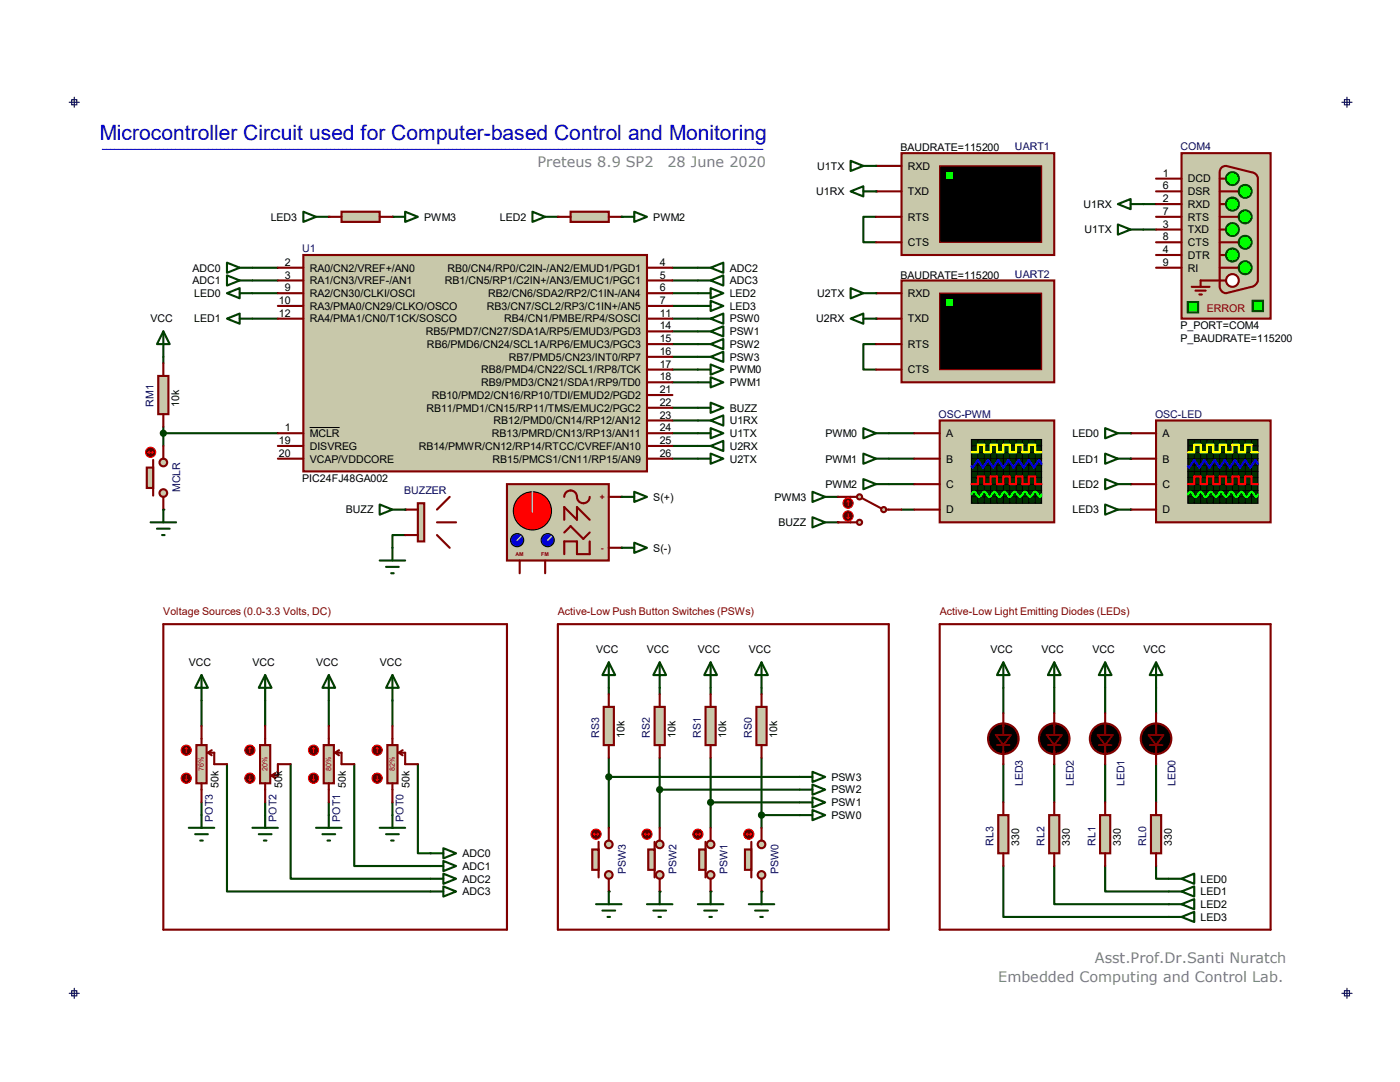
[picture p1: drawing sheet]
<svg xmlns="http://www.w3.org/2000/svg" width="279mm" height="216mm" viewBox="0 0 279 216" stroke-linecap="round" stroke-linejoin="round" font-family="sans-serif">
<g fill="none" stroke="#004000" stroke-width=".42">
<path d="M50.4 58.5h5.1M134.2 58.5h5.1M50.4 63.6h5.1M134.2 61h5.1M200.2 137.2v5.1M210.4 137.2v5.1M220.6 137.2v5.1M230.7 137.2v5.1M200.2 152.5v7.6M210.4 152.5v7.6M220.6 152.5v7.6M230.7 152.5v7.6"/>
<path d="M200.2 172.8v10.2h33.1M210.4 172.8v7.6h22.9M220.6 172.8v5.1h12.7M230.7 172.8v2.5h2.6"/>
</g>
<circle cx="152" cy="177.9" r=".21" fill="#004000"/>
<path d="M152 137.2v1.3" fill="none" stroke="#004000" stroke-width=".42"/>
<circle cx="141.8" cy="177.9" r=".21" fill="#004000"/>
<path d="M141.8 137.2v1.3" fill="none" stroke="#004000" stroke-width=".42"/>
<circle cx="131.7" cy="177.9" r=".21" fill="#004000"/>
<path d="M131.7 137.2v1.3" fill="none" stroke="#004000" stroke-width=".42"/>
<circle cx="121.5" cy="177.9" r=".21" fill="#004000"/>
<g fill="none" stroke="#004000" stroke-width=".42">
<path d="M174.8 43.3h-2.5v5h2.5M134.2 63.6h5.1M134.2 66.1h5.1M134.2 68.7h5.1M134.2 71.2h5.1M134.2 86.4h5.1M134.2 83.9h5.1M121.5 137.2v1.3M121.5 151.2v14M121.5 155h38.1M131.7 151.2v14M131.7 157.6h27.9"/>
<path d="M141.8 151.2v14M152 151.2v14M141.8 160.1h17.8M152 162.6h7.6"/>
</g>
<g fill="#004000">
<circle cx="174.8" cy="38.2" r=".21"/>
<circle cx="225.6" cy="86.4" r=".21"/>
<circle cx="225.6" cy="91.5" r=".21"/>
<circle cx="225.6" cy="96.6" r=".21"/>
<circle cx="225.6" cy="101.7" r=".21"/>
</g>
<path d="M174.8 68.7h-2.5v5h2.5" fill="none" stroke="#004000" stroke-width=".42"/>
<g fill="#004000">
<circle cx="174.8" cy="58.5" r=".21"/>
<circle cx="174.8" cy="63.6" r=".21"/>
</g>
<path d="M134.2 76.3h5.1M134.2 73.7h5.1M134.2 91.5h5.1M134.2 89h5.1M134.2 81.4h5.1M177.4 91.5h5.1M177.4 86.4h5.1M177.4 96.6h5.1" fill="none" stroke="#004000" stroke-width=".42"/>
<g fill="#004000">
<circle cx="111.3" cy="43.3" r=".21"/>
<circle cx="124" cy="43.3" r=".21"/>
<circle cx="65.6" cy="43.3" r=".21"/>
<circle cx="78.3" cy="43.3" r=".21"/>
</g>
<path d="M50.4 53.4h5.1M50.4 56h5.1M134.2 53.4h5.1M134.2 56h5.1" fill="none" stroke="#004000" stroke-width=".42"/>
<circle cx="32.6" cy="101.7" r=".21" fill="#004000"/>
<path d="M32.6 71.2v1.3M32.6 85.2v3.8M32.6 86.4h22.9M179.9 101.7h2.6" fill="none" stroke="#004000" stroke-width=".42"/>
<g fill="#004000">
<circle cx="167.2" cy="99.1" r=".21"/>
<circle cx="167.2" cy="104.2" r=".21"/>
</g>
<path d="M228.2 45.8h2.5M228.2 40.7h2.5" fill="none" stroke="#004000" stroke-width=".42"/>
<g fill="#004000">
<circle cx="174.8" cy="33.1" r=".21"/>
<circle cx="80.9" cy="101.7" r=".21"/>
</g>
<g fill="none" stroke="#004000" stroke-width=".42">
<path d="M80.9 106.8h-2.6v2.5M40.2 139.8v5.1M52.9 139.8v5.1M65.6 139.8v5.1M78.3 139.8v5.1M45.3 152.5v25.4h40.6M58 152.5v22.8h27.9M70.7 152.5v20.3h15.2M83.4 152.5v17.8h2.5M40.2 160.1v2.5M52.9 160.1v2.5M65.6 160.1v2.5"/>
<path d="M78.3 160.1v2.5"/>
</g>
<g fill="#004000">
<circle cx="124" cy="99.1" r=".21"/>
<circle cx="124" cy="109.3" r=".21"/>
</g>
<path d="M60.5 50.9h68.6v43.2h-68.6z" fill="#c8c8aa" stroke="#800000" stroke-width=".42"/>
<g fill="none" stroke="#800000" stroke-width=".42">
<path d="M55.5 53.4h5M55.5 56h5M55.5 58.5h5M129.1 53.4h5.1M129.1 56h5.1M129.1 58.5h5.1M55.5 61h5M55.5 63.6h5M129.1 61h5.1M129.1 63.6h5.1M129.1 68.7h5.1M129.1 71.2h5.1"/>
<path d="M129.1 73.7h5.1M129.1 76.3h5.1M129.1 78.8h5.1M129.1 66.1h5.1M55.5 86.4h5M55.5 91.5h5M55.5 89h5M129.1 86.4h5.1M129.1 91.5h5.1M129.1 89h5.1M129.1 81.4h5.1M129.1 83.9h5.1"/>
<path d="M230.7 142.3v4.3M230.7 148.7v3.8"/>
</g>
<path d="M61.8 85.3h6" fill="none" stroke="#000" stroke-width=".2"/>
<circle cx="230.7" cy="147.4" r="3" fill="#000" stroke="#800000" stroke-width=".42"/>
<path d="M229.4 148.7h2.6" fill="none" stroke="#800000" stroke-width=".38"/>
<path d="M229.7 147.4h2M230.2 146.9h1v1h-1zM230.7 146.4v2" fill="none" stroke="#000040" stroke-width=".21"/>
<path d="M229.2 146.6h3l-1.5 2.1z" fill="#000" stroke="#800000" stroke-width=".38"/>
<path d="M229.7 162.6h2v7.7h-2z" fill="#c8c8aa" stroke="#800000" stroke-width=".42"/>
<path d="M220.6 142.3v4.3M220.6 148.7v3.8M230.7 160.1v2.5M230.7 170.3v2.5" fill="none" stroke="#800000" stroke-width=".42"/>
<path d="M233.3 175.3h2.5M235.8 175.3l2.5-1v2.1z" fill="none" stroke="#004000" stroke-width=".42"/>
<circle cx="220.6" cy="147.4" r="3" fill="#000" stroke="#800000" stroke-width=".42"/>
<path d="M219.3 148.7h2.5" fill="none" stroke="#800000" stroke-width=".38"/>
<path d="M219.5 147.4h2.1M220 146.9h1.1v1h-1.1zM220.6 146.4v2" fill="none" stroke="#000040" stroke-width=".21"/>
<path d="M219 146.6h3.1l-1.5 2.1z" fill="#000" stroke="#800000" stroke-width=".38"/>
<path d="M219.5 162.6h2.1v7.7h-2.1z" fill="#c8c8aa" stroke="#800000" stroke-width=".42"/>
<path d="M210.4 142.3v4.3M210.4 148.7v3.8M220.6 160.1v2.5M220.6 170.3v2.5" fill="none" stroke="#800000" stroke-width=".42"/>
<path d="M233.3 177.9h2.5M235.8 177.9l2.5-1v2z" fill="none" stroke="#004000" stroke-width=".42"/>
<circle cx="210.4" cy="147.4" r="3" fill="#000" stroke="#800000" stroke-width=".42"/>
<path d="M209.1 148.7h2.6" fill="none" stroke="#800000" stroke-width=".38"/>
<path d="M209.4 147.4h2M209.9 146.9h1v1h-1zM210.4 146.4v2" fill="none" stroke="#000040" stroke-width=".21"/>
<path d="M208.9 146.6h3l-1.5 2.1z" fill="#000" stroke="#800000" stroke-width=".38"/>
<path d="M209.4 162.6h2v7.7h-2z" fill="#c8c8aa" stroke="#800000" stroke-width=".42"/>
<path d="M200.2 142.3v4.3M200.2 148.7v3.8M210.4 160.1v2.5M210.4 170.3v2.5" fill="none" stroke="#800000" stroke-width=".42"/>
<circle cx="200.2" cy="147.4" r="3" fill="#000" stroke="#800000" stroke-width=".42"/>
<path d="M199 148.7h2.5" fill="none" stroke="#800000" stroke-width=".38"/>
<path d="M199.2 147.4h2.1M199.7 146.9h1v1h-1zM200.2 146.4v2" fill="none" stroke="#000040" stroke-width=".21"/>
<path d="M198.7 146.6h3.1l-1.6 2.1z" fill="#000" stroke="#800000" stroke-width=".38"/>
<path d="M199.2 162.6h2.1v7.7h-2.1z" fill="#c8c8aa" stroke="#800000" stroke-width=".42"/>
<path d="M200.2 160.1v2.5M200.2 170.3v2.5" fill="none" stroke="#800000" stroke-width=".42"/>
<g fill="none" stroke="#004000" stroke-width=".42">
<path d="M45.3 58.5l2.5-1v2zM47.8 58.5h2.6M139.3 58.5h2.5M141.8 57.5l2.6 1-2.6 1zM45.3 63.6l2.5-1v2zM47.8 63.6h2.6M139.3 61h2.5M141.8 60l2.6 1-2.6 1.1zM200.2 132.2l1.3 2.5h-2.5zM200.2 132.2v5M210.4 132.2l1.3 2.5h-2.6zM210.4 132.2v5"/>
<path d="M220.6 132.2l1.2 2.5h-2.5zM220.6 132.2v5M230.7 132.2l1.3 2.5h-2.6zM230.7 132.2v5M233.3 180.4h2.5M233.3 183h2.5M235.8 180.4l2.5-1v2zM235.8 183l2.5-1.1v2.1z"/>
</g>
<g fill="#c8c8aa" stroke="#800000" stroke-width=".42">
<circle cx="152" cy="168.5" r=".76"/>
<circle cx="152" cy="174.6" r=".76"/>
</g>
<path d="M149.9 168v7.1" fill="none" stroke="#800000" stroke-width=".42"/>
<path d="M148.7 169.5h1.2v4.1h-1.2z" fill="#c8c8aa" stroke="#800000" stroke-width=".42"/>
<path d="M152 165.2v2.5M152 175.3v2.6" fill="none" stroke="#800000" stroke-width=".42"/>
<circle cx="149.4" cy="166.5" r="1.02" fill="#400000" stroke="#f00" stroke-width=".21"/>
<path d="M148.9 166.5h1M148.9 166.5l.3 .2M149.2 166.2l-.3 .3M149.7 166.2l.2 .3M149.9 166.5l-.2 .2" fill="none" stroke="#f00" stroke-width=".21"/>
<path d="M151 141.1h2v7.6h-2z" fill="#c8c8aa" stroke="#800000" stroke-width=".42"/>
<path d="M152 138.5v2.6M152 148.7v2.5" fill="none" stroke="#800000" stroke-width=".42"/>
<path d="M152 132.2l1.2 2.5h-2.5zM152 132.2v5M152 177.9v2.5M149.4 180.4h5.1M150.7 181.7h2.5M151.7 183h.5" fill="none" stroke="#004000" stroke-width=".42"/>
<g fill="#c8c8aa" stroke="#800000" stroke-width=".42">
<circle cx="141.8" cy="168.5" r=".76"/>
<circle cx="141.8" cy="174.6" r=".76"/>
</g>
<path d="M140.8 168v7.1" fill="none" stroke="#800000" stroke-width=".42"/>
<path d="M139.5 169.5h1.3v4.1h-1.3z" fill="#c8c8aa" stroke="#800000" stroke-width=".42"/>
<path d="M141.8 165.2v2.5M141.8 175.3v2.6" fill="none" stroke="#800000" stroke-width=".42"/>
<circle cx="139.3" cy="166.5" r="1.02" fill="#400000" stroke="#f00" stroke-width=".21"/>
<path d="M138.8 166.5h1M138.8 166.5l.2 .2M139 166.2l-.2 .3M139.5 166.2l.3 .3M139.8 166.5l-.3 .2" fill="none" stroke="#f00" stroke-width=".21"/>
<path d="M140.8 141.1h2v7.6h-2z" fill="#c8c8aa" stroke="#800000" stroke-width=".42"/>
<path d="M141.8 138.5v2.6M141.8 148.7v2.5" fill="none" stroke="#800000" stroke-width=".42"/>
<path d="M141.8 132.2l1.3 2.5h-2.6zM141.8 132.2v5M141.8 177.9v2.5M139.3 180.4h5.1M140.5 181.7h2.6M141.6 183h.5" fill="none" stroke="#004000" stroke-width=".42"/>
<g fill="#c8c8aa" stroke="#800000" stroke-width=".42">
<circle cx="131.7" cy="168.5" r=".76"/>
<circle cx="131.7" cy="174.6" r=".76"/>
</g>
<path d="M130.6 168v7.1" fill="none" stroke="#800000" stroke-width=".42"/>
<path d="M129.4 169.5h1.2v4.1h-1.2z" fill="#c8c8aa" stroke="#800000" stroke-width=".42"/>
<path d="M131.7 165.2v2.5M131.7 175.3v2.6" fill="none" stroke="#800000" stroke-width=".42"/>
<circle cx="129.1" cy="166.5" r="1.02" fill="#400000" stroke="#f00" stroke-width=".21"/>
<path d="M128.6 166.5h1M128.6 166.5l.3 .2M128.9 166.2l-.3 .3M129.4 166.2l.2 .3M129.6 166.5l-.2 .2" fill="none" stroke="#f00" stroke-width=".21"/>
<path d="M130.6 141.1h2.1v7.6h-2.1z" fill="#c8c8aa" stroke="#800000" stroke-width=".42"/>
<path d="M131.7 138.5v2.6M131.7 148.7v2.5" fill="none" stroke="#800000" stroke-width=".42"/>
<path d="M131.7 132.2l1.2 2.5h-2.5zM131.7 132.2v5M131.7 177.9v2.5M129.1 180.4h5.1M130.4 181.7h2.5M131.4 183h.5" fill="none" stroke="#004000" stroke-width=".42"/>
<g fill="#c8c8aa" stroke="#800000" stroke-width=".42">
<circle cx="121.5" cy="168.5" r=".76"/>
<circle cx="121.5" cy="174.6" r=".76"/>
</g>
<path d="M119.5 168v7.1" fill="none" stroke="#800000" stroke-width=".42"/>
<path d="M118.2 169.5h1.3v4.1h-1.3z" fill="#c8c8aa" stroke="#800000" stroke-width=".42"/>
<path d="M121.5 165.2v2.5M121.5 175.3v2.6" fill="none" stroke="#800000" stroke-width=".42"/>
<circle cx="119" cy="166.5" r="1.02" fill="#400000" stroke="#f00" stroke-width=".21"/>
<path d="M118.4 166.5h1.1M118.4 166.5l.3 .2M118.7 166.2l-.3 .3M119.2 166.2l.3 .3M119.5 166.5l-.3 .2" fill="none" stroke="#f00" stroke-width=".21"/>
<path d="M120.5 141.1h2v7.6h-2z" fill="#c8c8aa" stroke="#800000" stroke-width=".42"/>
<path d="M111.3 124.5h66.1v61h-66.1zM121.5 138.5v2.6M187.5 124.5h66.1v61h-66.1zM121.5 148.7v2.5" fill="none" stroke="#800000" stroke-width=".42"/>
<g fill="none" stroke="#004000" stroke-width=".42">
<path d="M139.3 63.6h2.5M139.3 66.1h2.5M139.3 68.7h2.5M139.3 71.2h2.5M141.8 63.6l2.6-1v2zM141.8 66.1l2.6-1v2zM141.8 68.7l2.6-1.1v2.1zM141.8 71.2l2.6-1v2zM121.5 132.2l1.3 2.5h-2.6zM121.5 132.2v5M159.6 157.6h2.5M159.6 155h2.5"/>
<path d="M162.1 159.1l2.6 1-2.6 1zM162.1 156.5l2.6 1.1-2.6 1zM162.1 154l2.6 1-2.6 1zM121.5 177.9v2.5M159.6 162.6h2.5M159.6 160.1h2.5M162.1 161.6l2.6 1-2.6 1.1zM119 180.4h5M120.2 181.7h2.6M121.2 183h.6"/>
</g>
<g fill="#004000" stroke="#004000" stroke-width=".42">
<circle cx="152" cy="162.6" r=".51"/>
<circle cx="141.8" cy="160.1" r=".51"/>
<circle cx="131.7" cy="157.6" r=".51"/>
<circle cx="121.5" cy="155" r=".51"/>
</g>
<path d="M179.9 30.6h30.5v20.3h-30.5z" fill="#c8c8aa" stroke="#800000" stroke-width=".42"/>
<path d="M187.5 33.1h20.4v15.2h-20.4z" fill="#000" stroke="#800000" stroke-width=".25"/>
<path d="M188.8 34.4h1.3v1.2h-1.3z" fill="#0f0"/>
<path d="M174.8 33.1h5.1M174.8 38.2h5.1M174.8 43.3h5.1M174.8 48.3h5.1" fill="none" stroke="#800000" stroke-width=".42"/>
<path d="M169.8 38.2l2.5-1v2zM172.3 38.2h2.5M223.1 40.7l2.5-1v2zM223.1 44.8l2.5 1-2.5 1zM225.6 40.7h2.6M225.6 45.8h2.6M139.3 86.4h2.5M139.3 83.9h2.5M141.8 85.4l2.6 1-2.6 1.1zM141.8 83.9l2.6-1v2z" fill="none" stroke="#004000" stroke-width=".42"/>
<path d="M230.7 83.9h22.9v20.3h-22.9z" fill="#c8c8aa" stroke="#800000" stroke-width=".42"/>
<path d="M237.1 87.7h13.9v12.7h-13.9z" fill="#003000" stroke="#000" stroke-width=".25"/>
<g fill="none" stroke="#000" stroke-width=".2">
<path d="M237.1 91.5h14M237.1 89h14M237.1 90.3h14M237.1 92.8h14M237.1 95.3h14M237.1 96.6h14M237.1 97.9h14M237.1 99.1h14M237.1 94.1h14M238.3 87.7l.1 12.7M239.6 87.7v12.7M240.9 87.7v12.7"/>
<path d="M242.1 87.7l.1 12.7M243.4 87.7l.1 12.7M244.7 87.7v12.7M246 87.7v12.7M247.2 87.7l.1 12.7M248.5 87.7v12.7M249.8 87.7v12.7"/>
</g>
<path d="M237.1 90.3h1.2v-1.6h1.3v1.6h1.3v-1.6h1.2v1.6h1.3v-1.6h1.3v1.6h1.3v-1.6h1.2v1.6h1.3v-1.6h1.3v1.6h1.2" fill="none" stroke="#ff0" stroke-width=".42"/>
<path d="M237.1 96.6h1.2v-1.5h1.3v1.5h1.3v-1.5h1.2v1.5h1.3v-1.5h1.3v1.5h1.3v-1.5h1.2v1.5h1.3v-1.5h1.3v1.5h1.2" fill="none" stroke="#f00" stroke-width=".42"/>
<path d="M251 92.5l-.5-.7-1 1.5-1-1.5-1 1.5-1-1.5-1.1 1.5-1-1.5-1 1.5-1-1.5-1 1.5-1-1.5-1 1.5-1.1-1.5-1 1.5-.2-.3" fill="none" stroke="#00f" stroke-width=".42"/>
<path d="M237.1 98.6l.5-.5 1 1 1-1 1 1 1-1 1.1 1 1-1 1 1 1-1 1 1 1-1 1.1 1 1-1 1 1 .2-.5" fill="none" stroke="#0f0" stroke-width=".42"/>
<path d="M225.6 86.4h5.1M225.6 91.5h5.1M225.6 96.6h5.1M225.6 101.7h5.1" fill="none" stroke="#800000" stroke-width=".42"/>
<path d="M220.6 85.4l2.5 1-2.5 1.1zM220.6 90.5l2.5 1-2.5 1zM220.6 95.6l2.5 1-2.5 1zM223.1 86.4h2.5M223.1 91.5h2.5M223.1 96.6h2.5M220.6 100.7l2.5 1-2.5 1zM223.1 101.7h2.5" fill="none" stroke="#004000" stroke-width=".42"/>
<path d="M179.9 56h30.5v20.3h-30.5z" fill="#c8c8aa" stroke="#800000" stroke-width=".42"/>
<path d="M187.5 58.5h20.4v15.2h-20.4z" fill="#000" stroke="#800000" stroke-width=".25"/>
<path d="M188.8 59.8h1.3v1.2h-1.3z" fill="#0f0"/>
<path d="M174.8 58.5h5.1M174.8 68.7h5.1M174.8 63.6h5.1M174.8 73.7h5.1" fill="none" stroke="#800000" stroke-width=".42"/>
<g fill="none" stroke="#004000" stroke-width=".42">
<path d="M60.5 42.2l2.6 1.1-2.6 1zM63.1 43.3h2.5M78.3 43.3h2.6M80.9 42.2l2.5 1.1-2.5 1zM106.3 42.2l2.5 1.1-2.5 1zM108.8 43.3h2.5M169.8 57.5l2.5 1-2.5 1zM172.3 58.5h2.5M139.3 76.3h2.5M139.3 73.7h2.5M141.8 75.3l2.6 1-2.6 1zM141.8 72.7l2.6 1-2.6 1.1z"/>
<path d="M169.8 63.6l2.5-1v2zM172.3 63.6h2.5M139.3 91.5h2.5M139.3 89h2.5M141.8 90.5l2.6 1-2.6 1zM141.8 89l2.6-1v2z"/>
</g>
<path d="M187.5 83.9h22.9v20.3h-22.9z" fill="#c8c8aa" stroke="#800000" stroke-width=".42"/>
<path d="M193.9 87.7h14v12.7h-14z" fill="#003000" stroke="#000" stroke-width=".25"/>
<g fill="none" stroke="#000" stroke-width=".2">
<path d="M193.9 91.5h14M193.9 89h14M193.9 90.3h14M193.9 92.8h14M193.9 95.3h14M193.9 96.6h14M193.9 97.9h14M193.9 99.1h14M193.9 94.1h14M195.2 87.7v12.7M196.4 87.7l.1 12.7M197.7 87.7v12.7"/>
<path d="M199 87.7v12.7M200.2 87.7l.1 12.7M201.5 87.7v12.7M202.8 87.7v12.7M204 87.7l.1 12.7M205.3 87.7l.1 12.7M206.6 87.7v12.7"/>
</g>
<path d="M193.9 90.3h1.3v-1.6h1.2v1.6h1.3v-1.6h1.3v1.6h1.2v-1.6h1.3v1.6h1.3v-1.6h1.2v1.6h1.3v-1.6h1.3v1.6h1.3" fill="none" stroke="#ff0" stroke-width=".42"/>
<path d="M193.9 96.6h1.3v-1.5h1.2v1.5h1.3v-1.5h1.3v1.5h1.2v-1.5h1.3v1.5h1.3v-1.5h1.2v1.5h1.3v-1.5h1.3v1.5h1.3" fill="none" stroke="#f00" stroke-width=".42"/>
<path d="M207.9 92.5l-.6-.7-1 1.5-1-1.5-1 1.5-1-1.5-1 1.5-1-1.5-1.1 1.5-1-1.5-1 1.5-1-1.5-1 1.5-1-1.5-1.1 1.5-.2-.3" fill="none" stroke="#00f" stroke-width=".42"/>
<path d="M193.9 98.6l.5-.5 1 1 1-1 1 1 1.1-1 1 1 1-1 1 1 1-1 1 1 1.1-1 1 1 1-1 1 1 .3-.5" fill="none" stroke="#0f0" stroke-width=".42"/>
<path d="M182.5 86.4h5M182.5 91.5h5M182.5 96.6h5M182.5 101.7h5" fill="none" stroke="#800000" stroke-width=".42"/>
<path d="M139.3 81.4h2.5M141.8 80.3l2.6 1.1-2.6 1zM162.1 98.1l2.6 1-2.6 1.1zM164.7 99.1h2.5M172.3 85.4l2.5 1-2.5 1.1zM172.3 90.5l2.5 1-2.5 1zM172.3 95.6l2.5 1-2.5 1zM174.8 86.4h2.6M174.8 91.5h2.6M174.8 96.6h2.6M162.1 103.2l2.6 1-2.6 1zM164.7 104.2h2.5" fill="none" stroke="#004000" stroke-width=".42"/>
<path d="M113.9 42.2h7.6v2.1h-7.6z" fill="#c8c8aa" stroke="#800000" stroke-width=".42"/>
<path d="M111.3 43.3h2.6M121.5 43.3h2.5" fill="none" stroke="#800000" stroke-width=".42"/>
<path d="M124 43.3h2.6M126.6 42.2l2.5 1.1-2.5 1z" fill="none" stroke="#004000" stroke-width=".42"/>
<path d="M68.2 42.2h7.6v2.1h-7.6z" fill="#c8c8aa" stroke="#800000" stroke-width=".42"/>
<path d="M65.6 43.3h2.6M75.8 43.3h2.5" fill="none" stroke="#800000" stroke-width=".42"/>
<path d="M45.3 52.4l2.5 1-2.5 1zM45.3 54.9l2.5 1.1-2.5 1zM47.8 53.4h2.6M47.8 56h2.6M139.3 53.4h2.5M139.3 56h2.5M141.8 53.4l2.6-1v2zM141.8 56l2.6-1.1v2.1z" fill="none" stroke="#004000" stroke-width=".42"/>
<g fill="#c8c8aa" stroke="#800000" stroke-width=".42">
<circle cx="32.6" cy="92.3" r=".76"/>
<circle cx="32.6" cy="98.4" r=".76"/>
</g>
<path d="M30.6 91.8v7.1" fill="none" stroke="#800000" stroke-width=".42"/>
<path d="M29.3 93.3h1.3v4.1h-1.3z" fill="#c8c8aa" stroke="#800000" stroke-width=".42"/>
<path d="M32.6 89v2.5M32.6 99.1v2.6" fill="none" stroke="#800000" stroke-width=".42"/>
<circle cx="30.1" cy="90.3" r="1.02" fill="#400000" stroke="#f00" stroke-width=".21"/>
<path d="M29.5 90.3h1.1M29.5 90.3l.3 .2M29.8 90l-.3 .3M30.3 90l.3 .3M30.6 90.3l-.3 .2" fill="none" stroke="#f00" stroke-width=".21"/>
<path d="M31.6 75h2v7.6h-2z" fill="#c8c8aa" stroke="#800000" stroke-width=".42"/>
<path d="M32.6 72.5v2.5M32.6 82.6v2.6" fill="none" stroke="#800000" stroke-width=".42"/>
<path d="M32.6 66.1l1.3 2.6h-2.6zM32.6 66.1v5.1M30.1 104.2h5M31.3 105.5h2.6M32.3 106.8h.6M32.6 101.7v2.5" fill="none" stroke="#004000" stroke-width=".42"/>
<circle cx="32.6" cy="86.4" r=".51" fill="#004000" stroke="#004000" stroke-width=".42"/>
<circle cx="176.4" cy="101.7" r=".51" fill="#c8c8aa" stroke="#800000" stroke-width=".42"/>
<path d="M176.9 101.7h.5" fill="none" stroke="#800000" stroke-width=".42"/>
<circle cx="171.5" cy="99.1" r=".51" fill="#c8c8aa" stroke="#800000" stroke-width=".42"/>
<path d="M169.8 99.1h1.2M172 99.4l3.9 2" fill="none" stroke="#800000" stroke-width=".42"/>
<circle cx="171.5" cy="104.2" r=".51" fill="#c8c8aa" stroke="#800000" stroke-width=".42"/>
<path d="M167.2 99.1h2.6M167.2 104.2h3.8M177.4 101.7h2.5" fill="none" stroke="#800000" stroke-width=".42"/>
<circle cx="169.2" cy="103" r="1.02" fill="#400000" stroke="#f00" stroke-width=".21"/>
<path d="M169 103.2l.2 .3M169.2 102.4v1.1M169.5 103.2l-.3 .3" fill="none" stroke="#f00" stroke-width=".21"/>
<circle cx="169.2" cy="100.4" r="1.02" fill="#400000" stroke="#f00" stroke-width=".21"/>
<path d="M169.2 99.9l.3 .3M169.2 99.9l-.2 .3M169.2 99.9v1" fill="none" stroke="#f00" stroke-width=".21"/>
<path d="M20.4 29.8h131.9" fill="none" stroke="#0000c0" stroke-width=".2"/>
<g fill="#c8c8aa" stroke="#800000" stroke-width=".42">
<path d="M235.8 30.6h17.8v33h-17.8z"/>
<path d="M243.9 33.3l.8-.2 5.1 1.3a1.37 1.37 0 0 1 1.2 1.2v20.4a1.61 1.61 0 0 1-1.2 1.2l-5.1 1.3a1.35 1.35 0 0 1-1.3-1.3v-22.8l.1-.5z"/>
</g>
<g fill="none" stroke="#800000" stroke-width=".42">
<path d="M243.4 35.6h1.3M243.4 38.2h3.8M237.8 57.2h3.6M238.6 58h2M239.4 58.8h.5M243.4 40.7h1.3M243.4 43.3h3.8M243.4 45.8h1.3M243.4 48.3h3.8M243.4 50.9h1.3M243.4 53.4h3.8M244.7 56h-5.1v1.2"/>
<path d="M237.1 60.3h2v2h-2zM250 60h2.1v2.1h-2.1z"/>
<circle cx="246" cy="35.6" r="1.27"/>
<circle cx="248.5" cy="38.2" r="1.27"/>
<circle cx="246" cy="40.7" r="1.27"/>
<circle cx="246" cy="45.8" r="1.27"/>
<circle cx="246" cy="50.9" r="1.27"/>
<circle cx="248.5" cy="43.3" r="1.27"/>
<circle cx="248.5" cy="53.4" r="1.27"/>
<circle cx="248.5" cy="48.3" r="1.27"/>
</g>
<circle cx="246" cy="56" r="1.27" fill="#fff" stroke="#800000" stroke-width=".42"/>
<g fill="#0f0" stroke="#008000" stroke-width=".42">
<path d="M250 60h2.1v2.1h-2.1z"/>
<path d="M237.1 60.3h2v2h-2z"/>
<circle cx="246" cy="45.8" r="1.27"/>
<circle cx="246" cy="40.7" r="1.27"/>
<circle cx="248.5" cy="48.3" r="1.27"/>
<circle cx="248.5" cy="43.3" r="1.27"/>
<circle cx="248.5" cy="38.2" r="1.27"/>
<circle cx="246" cy="50.9" r="1.27"/>
<circle cx="246" cy="35.6" r="1.27"/>
<circle cx="248.5" cy="53.4" r="1.27"/>
</g>
<path d="M230.7 38.2h5.1M230.7 35.6h5.1M230.7 45.8h5.1M230.7 40.7h5.1M230.7 48.3h5.1M230.7 43.3h5.1M230.7 50.9h5.1M230.7 53.4h5.1" fill="none" stroke="#800000" stroke-width=".42"/>
<path d="M169.8 32.1l2.5 1-2.5 1zM172.3 33.1h2.5" fill="none" stroke="#004000" stroke-width=".42"/>
<path d="M83.4 100.4h1.3v7.6h-1.3z" fill="#c8c8aa" stroke="#800000" stroke-width=".42"/>
<path d="M89.7 99.1l-2.5 2.6M80.9 101.7h2.5M80.9 106.8h2.5M87.2 104.2h3.8M87.2 106.8l2.5 2.5M32.6 124.5h68.6v61h-68.6z" fill="none" stroke="#800000" stroke-width=".42"/>
<g fill="none" stroke="#004000" stroke-width=".42">
<path d="M75.8 100.7l2.5 1-2.5 1zM75.8 111.8h5.1M77 113.1h2.6M78.1 114.4h.5M78.3 101.7h2.6M78.3 109.3v2.5M40.2 134.7l1.3 2.5h-2.6zM40.2 134.7v5.1M52.9 134.7l1.3 2.5h-2.6zM52.9 134.7v5.1M65.6 134.7l1.3 2.5h-2.6zM65.6 134.7v5.1"/>
<path d="M78.3 134.7l1.3 2.5h-2.6zM78.3 134.7v5.1M37.7 165.2h5.1M38.9 166.5h2.6M40 167.7h.5M40.2 162.6v2.6M50.4 165.2h5.1M51.6 166.5h2.6M52.7 167.7h.5M52.9 162.6v2.6M63.1 165.2h5.1M64.3 166.5h2.6"/>
<path d="M65.4 167.7h.5M65.6 162.6v2.6M75.8 165.2h5.1M77 166.5h2.6M78.1 167.7h.5M78.3 162.6v2.6M85.9 170.3h2.6M85.9 175.3h2.6M85.9 172.8h2.6M85.9 177.9h2.6M88.5 169.2l2.5 1.1-2.5 1zM88.5 174.3l2.5 1-2.5 1.1z"/>
<path d="M88.5 171.8l2.5 1-2.5 1zM88.5 176.9l2.5 1-2.5 1z"/>
</g>
<path d="M77.3 148.7h2v7.6h-2z" fill="#c8c8aa" stroke="#800000" stroke-width=".42"/>
<path d="M78.3 144.9v3.8M78.3 156.3v3.8M79.6 150.2l.7 .5M79.6 150.2h1.3v2.3h2.5M80.3 149.7l-.7 .5" fill="none" stroke="#800000" stroke-width=".42"/>
<circle cx="75.3" cy="149.7" r="1.02" fill="#400000" stroke="#f00" stroke-width=".21"/>
<path d="M75.3 149.2l-.3 .2M75.3 149.2l.2 .2M75.3 149.2v1" fill="none" stroke="#f00" stroke-width=".21"/>
<circle cx="75.3" cy="155.3" r="1.02" fill="#400000" stroke="#f00" stroke-width=".21"/>
<path d="M75 155.5l.3 .3M75.3 154.8v1M75.5 155.5l-.2 .3" fill="none" stroke="#f00" stroke-width=".21"/>
<path d="M51.9 148.7h2v7.6h-2z" fill="#c8c8aa" stroke="#800000" stroke-width=".42"/>
<path d="M52.9 144.9v3.8M52.9 156.3v3.8M54.2 154.8l.7 .5M54.9 154.3l-.7 .5M58 152.5h-2.5v2.3h-1.3" fill="none" stroke="#800000" stroke-width=".42"/>
<circle cx="49.9" cy="149.7" r="1.02" fill="#400000" stroke="#f00" stroke-width=".21"/>
<path d="M49.9 149.2l-.3 .2M49.9 149.2l.2 .2M49.9 149.2v1" fill="none" stroke="#f00" stroke-width=".21"/>
<circle cx="49.9" cy="155.3" r="1.02" fill="#400000" stroke="#f00" stroke-width=".21"/>
<path d="M49.6 155.5l.3 .3M49.9 154.8v1M50.1 155.5l-.2 .3" fill="none" stroke="#f00" stroke-width=".21"/>
<path d="M39.2 148.7h2v7.6h-2z" fill="#c8c8aa" stroke="#800000" stroke-width=".42"/>
<path d="M40.2 144.9v3.8M40.2 156.3v3.8M41.5 150.2l.7 .5M41.5 150.2h1.3v2.3h2.5M42.2 149.7l-.7 .5" fill="none" stroke="#800000" stroke-width=".42"/>
<circle cx="37.2" cy="149.7" r="1.02" fill="#400000" stroke="#f00" stroke-width=".21"/>
<path d="M37.2 149.2l-.3 .2M37.2 149.2l.2 .2M37.2 149.2v1" fill="none" stroke="#f00" stroke-width=".21"/>
<circle cx="37.2" cy="155.3" r="1.02" fill="#400000" stroke="#f00" stroke-width=".21"/>
<path d="M36.9 155.5l.3 .3M37.2 154.8v1M37.4 155.5l-.2 .3" fill="none" stroke="#f00" stroke-width=".21"/>
<path d="M64.6 148.7h2v7.6h-2z" fill="#c8c8aa" stroke="#800000" stroke-width=".42"/>
<path d="M65.6 144.9v3.8M65.6 156.3v3.8M66.9 150.2l.7 .5M66.9 150.2h1.3v2.3h2.5M67.6 149.7l-.7 .5" fill="none" stroke="#800000" stroke-width=".42"/>
<circle cx="62.6" cy="149.7" r="1.02" fill="#400000" stroke="#f00" stroke-width=".21"/>
<path d="M62.6 149.2l-.3 .2M62.6 149.2l.2 .2M62.6 149.2v1" fill="none" stroke="#f00" stroke-width=".21"/>
<circle cx="62.6" cy="155.3" r="1.02" fill="#400000" stroke="#f00" stroke-width=".21"/>
<path d="M62.3 155.5l.3 .3M62.6 154.8v1M62.8 155.5l-.2 .3" fill="none" stroke="#f00" stroke-width=".21"/>
<path d="M14.3 19.9h1v1h-1zM14.8 19.4v2M268.3 19.9h1v1h-1zM268.8 19.4v2M13.8 20.4h2M267.8 20.4h2M13.8 198.2h2M14.3 197.7h1v1h-1zM14.8 197.2v2M267.8 198.2h2M268.3 197.7h1v1h-1zM268.8 197.2v2" fill="none" stroke="#000040" stroke-width=".21"/>
<path d="M101.2 96.6h20.3v15.2h-20.3z" fill="#c8c8aa" stroke="#800000" stroke-width=".42"/>
<circle cx="106.3" cy="101.9" r="3.8" fill="#f00" stroke="#000" stroke-width=".21"/>
<path d="M112.6 99.1a1.27 1.27 0 0 1 1.3-1.2 1.27 1.27 0 0 1 1.2 1.2 1.27 1.27 0 0 0 1.3 1.3 1.27 1.27 0 0 0 1.3-1.3M112.6 103.7v-2.5l2.5 2.5v-2.5l2.6 2.5M112.6 106.3l1.3-1.3 2.5 2.5 1.3-1.2M117.7 108v2.6h-2.6v-2.6h-2.5v2.6" fill="none" stroke="#800000" stroke-width=".42"/>
<path d="M106.3 98.1v4.1" fill="none" stroke="#c0c0c0" stroke-width=".3"/>
<circle cx="103.2" cy="107.8" r="1.31" fill="#0000c0" stroke="#000" stroke-width=".21"/>
<path d="M104 107l-.8 .8" fill="none" stroke="#c0c0c0" stroke-width=".3"/>
<circle cx="109.3" cy="107.8" r="1.31" fill="#0000c0" stroke="#000" stroke-width=".21"/>
<path d="M110.1 107l-.8 .8" fill="none" stroke="#c0c0c0" stroke-width=".3"/>
<path d="M121.5 99.1h2.5M103.7 111.8v2.6M108.8 111.8v2.6M121.5 109.3h2.5" fill="none" stroke="#800000" stroke-width=".42"/>
<path d="M124 99.1h2.6M126.6 98.1l2.5 1-2.5 1.1zM124 109.3h2.6M126.6 108.3l2.5 1-2.5 1z" fill="none" stroke="#004000" stroke-width=".42"/>
<text font-size="4.2" fill="#0000c0" x="19.9" y="28">Microcontroller Circuit used for Computer-based Control and Monitoring</text>
<g font-size="2.9" fill="#808080">
<text x="107.3" y="33.2">Preteus 8.9 SP2</text>
<text x="133.2" y="33.2">28 June 2020</text>
<text x="199.2" y="196">Embedded Computing and Control Lab.</text>
<text x="218.5" y="192.2">Asst.Prof.Dr.Santi Nuratch</text>
</g>
<g font-size="2.1" fill="#000080">
<text x="202.6" y="30">UART1</text>
<text x="235.6" y="30">COM4</text>
<text x="60.3" y="50.3">U1</text>
<text x="202.6" y="55.4">UART2</text>
<text x="30.6" y="81.2" transform="rotate(-90 30.6 81.2)">RM1</text>
<text x="187.3" y="83.3">OSC-PWM</text>
<text x="230.5" y="83.3">OSC-LED</text>
<text x="36" y="98.2" transform="rotate(-90 36 98.2)">MCLR</text>
<text x="80.6" y="98.6">BUZZER</text>
<text x="119.5" y="147.2" transform="rotate(-90 119.5 147.2)">RS3</text>
<text x="129.7" y="147.2" transform="rotate(-90 129.7 147.2)">RS2</text>
<text x="139.9" y="147.2" transform="rotate(-90 139.9 147.2)">RS1</text>
<text x="150" y="147.2" transform="rotate(-90 150 147.2)">RS0</text>
<text x="204.1" y="156.8" transform="rotate(-90 204.1 156.8)">LED3</text>
<text x="214.3" y="156.8" transform="rotate(-90 214.3 156.8)">LED2</text>
<text x="224.5" y="156.8" transform="rotate(-90 224.5 156.8)">LED1</text>
<text x="234.6" y="156.8" transform="rotate(-90 234.6 156.8)">LED0</text>
<text x="42.5" y="164" transform="rotate(-90 42.5 164)">POT3</text>
<text x="55.2" y="164" transform="rotate(-90 55.2 164)">POT2</text>
<text x="67.9" y="164" transform="rotate(-90 67.9 164)">POT1</text>
<text x="80.6" y="164" transform="rotate(-90 80.6 164)">POT0</text>
<text x="198.3" y="168.8" transform="rotate(-90 198.3 168.8)">RL3</text>
<text x="208.4" y="168.8" transform="rotate(-90 208.4 168.8)">RL2</text>
<text x="218.6" y="168.8" transform="rotate(-90 218.6 168.8)">RL1</text>
<text x="228.8" y="168.8" transform="rotate(-90 228.8 168.8)">RL0</text>
<text x="124.9" y="174.4" transform="rotate(-90 124.9 174.4)">PSW3</text>
<text x="135" y="174.4" transform="rotate(-90 135 174.4)">PSW2</text>
<text x="145.2" y="174.4" transform="rotate(-90 145.2 174.4)">PSW1</text>
<text x="155.4" y="174.4" transform="rotate(-90 155.4 174.4)">PSW0</text>
</g>
<g font-size="2.1">
<text x="163.1" y="33.9">U1TX</text>
<text x="179.7" y="30.2">BAUDRATE=115200</text>
<text x="181.2" y="33.9">RXD</text>
<text x="232.1" y="35.3">1</text>
<text x="162.9" y="38.9">U1RX</text>
<text x="181.2" y="38.9">TXD</text>
<text x="216.2" y="41.5">U1RX</text>
<text x="232.1" y="40.3">2</text>
<text x="232.1" y="37.8">6</text>
<text x="237.1" y="41.5">RXD</text>
<text x="237.1" y="38.9">DSR</text>
<text x="237.1" y="36.4">DCD</text>
<text x="54" y="44">LED3</text>
<text x="84.7" y="44">PWM3</text>
<text x="99.7" y="44">LED2</text>
<text x="130.4" y="44">PWM2</text>
<text x="181.2" y="44">RTS</text>
<text x="216.5" y="46.6">U1TX</text>
<text x="232.1" y="45.4">3</text>
<text x="232.1" y="48">8</text>
<text x="232.1" y="42.9">7</text>
<text x="237.1" y="46.6">TXD</text>
<text x="237.1" y="44">RTS</text>
<text x="56.8" y="53">2</text>
<text x="131.7" y="53">4</text>
<text x="181.2" y="49.1">CTS</text>
<text x="232.1" y="50.5">4</text>
<text x="232.1" y="53">9</text>
<text x="237.1" y="49.1">CTS</text>
<text x="237.1" y="51.6">DTR</text>
<text x="38.4" y="54.2">ADC0</text>
<text x="38.4" y="56.7">ADC1</text>
<text x="38.8" y="59.3">LED0</text>
<text x="56.8" y="55.6">3</text>
<text x="56.8" y="58.1">9</text>
<text x="61.8" y="54.2">RA0/CN2/VREF+/AN0</text>
<text x="61.8" y="56.7">RA1/CN3/VREF-/AN1</text>
<text x="61.8" y="59.3">RA2/CN30/CLKI/OSCI</text>
<text x="88.8" y="56.7">RB1/CN5/RP1/C2IN+/AN3/EMUC1/PGC1</text>
<text x="89.3" y="54.2">RB0/CN4/RP0/C2IN-/AN2/EMUD1/PGD1</text>
<text x="97.5" y="59.3">RB2/CN6/SDA2/RP2/C1IN-/AN4</text>
<text x="131.7" y="55.6">5</text>
<text x="131.7" y="58.1">6</text>
<text x="145.6" y="59.3">LED2</text>
<text x="145.6" y="54.2">ADC2</text>
<text x="145.6" y="56.7">ADC3</text>
<text x="163.1" y="59.3">U2TX</text>
<text x="179.7" y="55.6">BAUDRATE=115200</text>
<text x="181.2" y="59.3">RXD</text>
<text x="237.1" y="54.2">RI</text>
<text x="30.1" y="64.3">VCC</text>
<text x="38.8" y="64.3">LED1</text>
<text x="55.7" y="60.7">10</text>
<text x="55.7" y="63.2">12</text>
<text x="61.8" y="61.8">RA3/PMA0/CN29/CLKO/OSCO</text>
<text x="61.8" y="64.3">RA4/PMA1/CN0/T1CK/SOSCO</text>
<text x="97.2" y="61.8">RB3/CN7/SCL2/RP3/C1IN+/AN5</text>
<text x="100.6" y="64.3">RB4/CN1/PMBE/RP4/SOSCI</text>
<text x="131.7" y="60.7">7</text>
<text x="131.7" y="63.2">11</text>
<text x="131.7" y="65.7">14</text>
<text x="145.6" y="61.8">LED3</text>
<text x="145.6" y="64.3">PSW0</text>
<text x="162.9" y="64.3">U2RX</text>
<text x="181.2" y="64.3">TXD</text>
<text x="235.6" y="65.7">P_PORT=COM4</text>
<text x="85" y="66.9">RB5/PMD7/CN27/SDA1A/RP5/EMUD3/PGD3</text>
<text x="85.2" y="69.4">RB6/PMD6/CN24/SCL1A/RP6/EMUC3/PGC3</text>
<text x="101.6" y="72">RB7/PMD5/CN23/INT0/RP7</text>
<text x="131.7" y="68.3">15</text>
<text x="131.7" y="70.8">16</text>
<text x="145.6" y="66.9">PSW1</text>
<text x="145.6" y="69.4">PSW2</text>
<text x="145.6" y="72">PSW3</text>
<text x="181.2" y="69.4">RTS</text>
<text x="235.6" y="68.3">P_BAUDRATE=115200</text>
<text x="96.1" y="74.5">RB8/PMD4/CN22/SCL1/RP8/TCK</text>
<text x="96.1" y="77">RB9/PMD3/CN21/SDA1/RP9/TD0</text>
<text x="131.7" y="73.4">17</text>
<text x="131.7" y="75.9">18</text>
<text x="145.6" y="77">PWM1</text>
<text x="145.6" y="74.5">PWM0</text>
<text x="181.2" y="74.5">CTS</text>
<text x="35.7" y="81.2" transform="rotate(-90 35.7 81.2)">10k</text>
<text x="85.1" y="82.1">RB11/PMD1/CN15/RP11/TMS/EMUC2/PGC2</text>
<text x="86.1" y="79.6">RB10/PMD2/CN16/RP10/TDI/EMUD2/PGD2</text>
<text x="131.7" y="78.4">21</text>
<text x="131.7" y="81">22</text>
<text x="131.7" y="83.5">23</text>
<text x="145.6" y="82.1">BUZZ</text>
<text x="55.7" y="88.6">19</text>
<text x="56.8" y="86.1">1</text>
<text x="61.8" y="87.2">MCLR</text>
<text x="61.8" y="89.7">DISVREG</text>
<text x="83.6" y="89.7">RB14/PMWR/CN12/RP14/RTCC/CVREF/AN10</text>
<text x="98.2" y="87.2">RB13/PMRD/CN13/RP13/AN11</text>
<text x="98.5" y="84.7">RB12/PMD0/CN14/RP12/AN12</text>
<text x="131.7" y="86.1">24</text>
<text x="131.7" y="88.6">25</text>
<text x="145.6" y="87.2">U1TX</text>
<text x="145.6" y="84.7">U1RX</text>
<text x="145.6" y="89.7">U2RX</text>
<text x="164.7" y="87.2">PWM0</text>
<text x="188.8" y="87.2">A</text>
<text x="214" y="87.2">LED0</text>
<text x="232" y="87.2">A</text>
<text x="55.7" y="91.1">20</text>
<text x="61.8" y="92.3">VCAP/VDDCORE</text>
<text x="98.3" y="92.3">RB15/PMCS1/CN11/RP15/AN9</text>
<text x="131.7" y="91.1">26</text>
<text x="145.6" y="92.3">U2TX</text>
<text x="164.7" y="92.3">PWM1</text>
<text x="188.8" y="92.3">B</text>
<text x="214" y="92.3">LED1</text>
<text x="232" y="92.3">B</text>
<text x="60.3" y="96.2">PIC24FJ48GA002</text>
<text x="130.4" y="99.9">S(+)</text>
<text x="154.6" y="99.9">PWM3</text>
<text x="164.7" y="97.4">PWM2</text>
<text x="188.8" y="97.4">C</text>
<text x="214" y="97.4">LED2</text>
<text x="232" y="97.4">C</text>
<text x="69" y="102.4">BUZZ</text>
<text x="155.4" y="105">BUZZ</text>
<text x="188.8" y="102.4">D</text>
<text x="214" y="102.4">LED3</text>
<text x="232" y="102.4">D</text>
<text x="130.4" y="110.1">S(-)</text>
<text x="119" y="130.4">VCC</text>
<text x="129.1" y="130.4">VCC</text>
<text x="139.3" y="130.4">VCC</text>
<text x="149.4" y="130.4">VCC</text>
<text x="197.7" y="130.4">VCC</text>
<text x="207.9" y="130.4">VCC</text>
<text x="218" y="130.4">VCC</text>
<text x="228.2" y="130.4">VCC</text>
<text x="37.7" y="132.9">VCC</text>
<text x="50.4" y="132.9">VCC</text>
<text x="63.1" y="132.9">VCC</text>
<text x="75.8" y="132.9">VCC</text>
<text x="124.6" y="147.2" transform="rotate(-90 124.6 147.2)">10k</text>
<text x="134.8" y="147.2" transform="rotate(-90 134.8 147.2)">10k</text>
<text x="144.9" y="147.2" transform="rotate(-90 144.9 147.2)">10k</text>
<text x="155.1" y="147.2" transform="rotate(-90 155.1 147.2)">10k</text>
<text x="165.9" y="155.8">PSW3</text>
<text x="43.6" y="157.3" transform="rotate(-90 43.6 157.3)">50k</text>
<text x="56.3" y="157.3" transform="rotate(-90 56.3 157.3)">50k</text>
<text x="69" y="157.3" transform="rotate(-90 69 157.3)">50k</text>
<text x="81.7" y="157.3" transform="rotate(-90 81.7 157.3)">50k</text>
<text x="165.9" y="160.9">PSW1</text>
<text x="165.9" y="158.3">PSW2</text>
<text x="165.9" y="163.4">PSW0</text>
<text x="92.3" y="171">ADC0</text>
<text x="92.3" y="173.6">ADC1</text>
<text x="203.4" y="168.8" transform="rotate(-90 203.4 168.8)">330</text>
<text x="213.5" y="168.8" transform="rotate(-90 213.5 168.8)">330</text>
<text x="223.7" y="168.8" transform="rotate(-90 223.7 168.8)">330</text>
<text x="233.8" y="168.8" transform="rotate(-90 233.8 168.8)">330</text>
<text x="92.3" y="176.1">ADC2</text>
<text x="92.3" y="178.6">ADC3</text>
<text x="239.6" y="176.1">LED0</text>
<text x="239.6" y="178.6">LED1</text>
<text x="239.6" y="181.2">LED2</text>
<text x="239.6" y="183.7">LED3</text>
</g>
<g font-size="2.1" fill="#800000">
<text x="240.9" y="62.2">ERROR</text>
<text x="32.6" y="122.7">Voltage Sources (0.0-3.3 Volts, DC)</text>
<text x="111.3" y="122.7">Active-Low Push Button Switches (PSWs)</text>
<text x="187.6" y="122.7">Active-Low Light Emitting Diodes (LEDs)</text>
</g>
<g font-size="1.7" fill="#800000">
<text x="119.7" y="99.8">+</text>
<text x="119.9" y="109.9">-</text>
</g>
<g font-size="1.4" fill="#c00000">
<text x="40.7" y="153.9" transform="rotate(-90 40.7 153.9)">76%</text>
<text x="53.4" y="153.9" transform="rotate(-90 53.4 153.9)">20%</text>
<text x="66.1" y="153.9" transform="rotate(-90 66.1 153.9)">80%</text>
<text x="78.8" y="153.9" transform="rotate(-90 78.8 153.9)">82%</text>
</g>
<g font-size="1.1" fill="#800000">
<text x="102.9" y="111">AM</text>
<text x="108" y="111">FM</text>
</g>
</svg>
